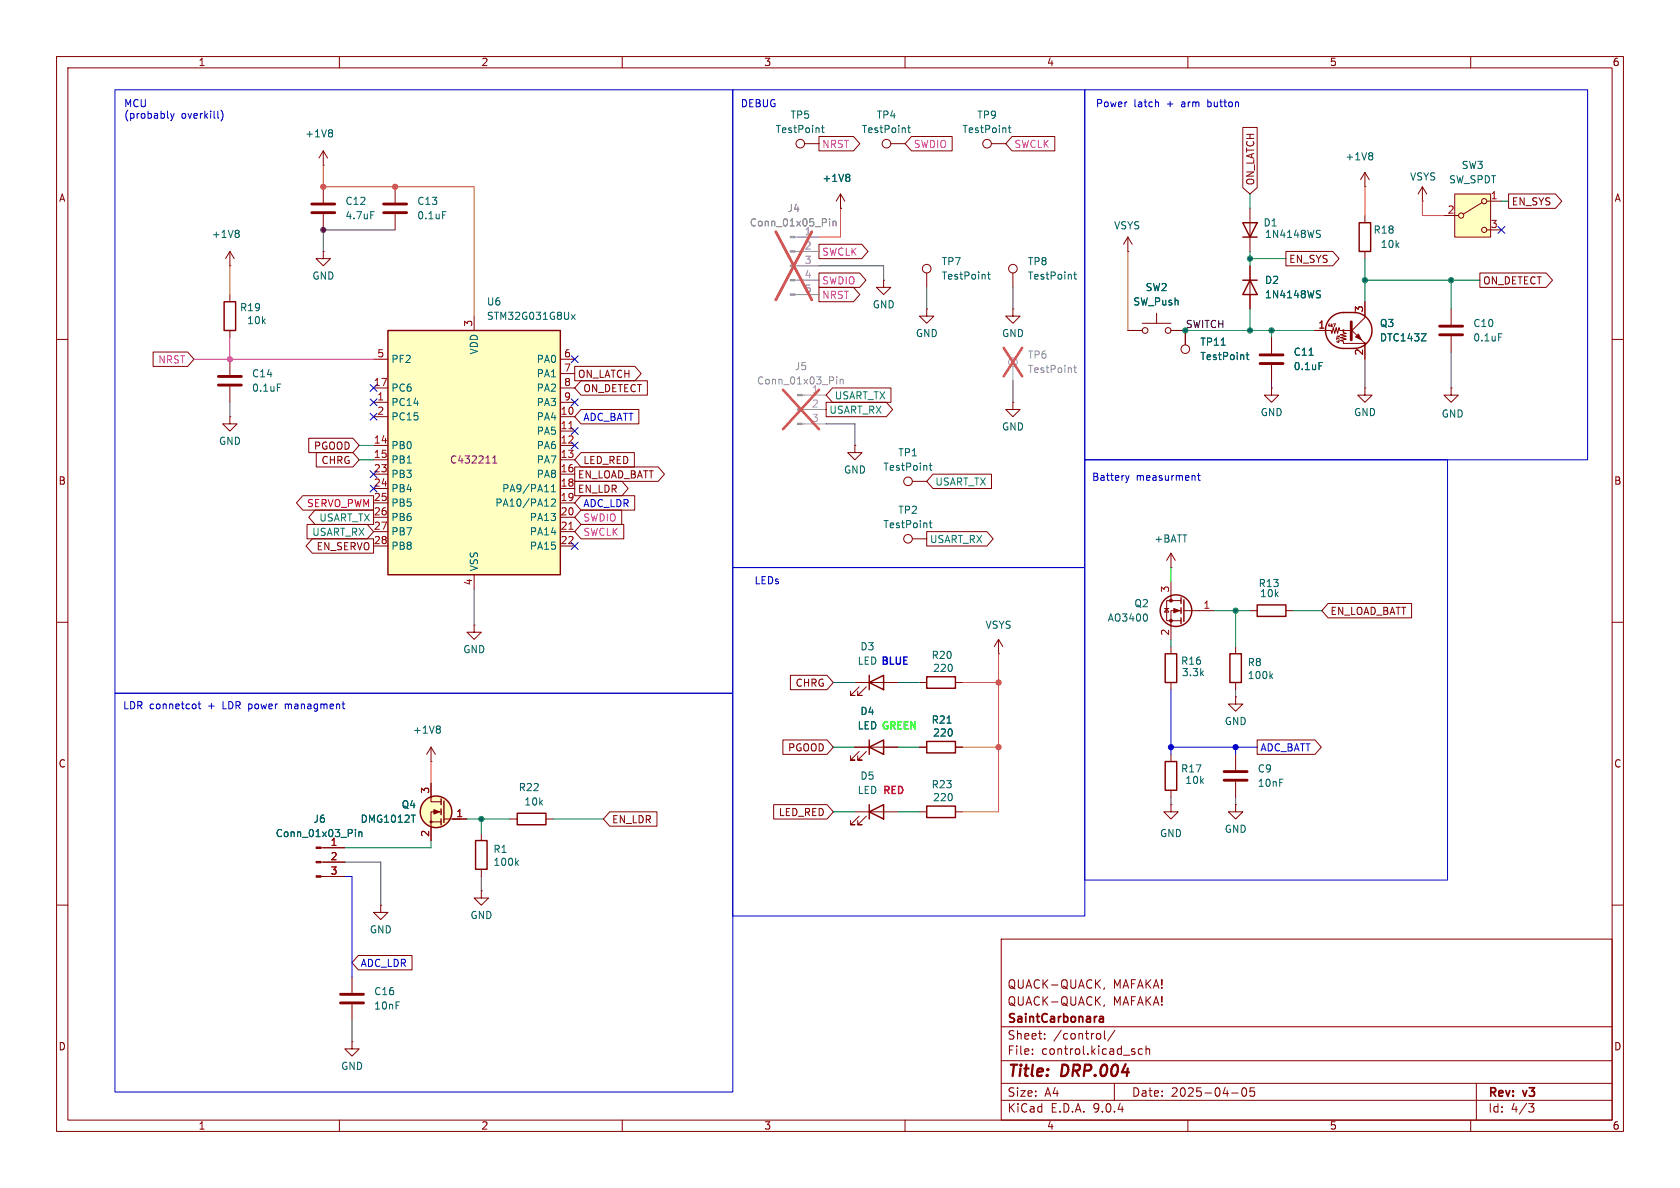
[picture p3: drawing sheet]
<svg xmlns="http://www.w3.org/2000/svg" width="297mm" height="210mm" viewBox="0 0 297 210" stroke-linecap="round" stroke-linejoin="round" font-family="sans-serif">
<g fill="none" stroke="#840000" stroke-width=".18">
<path d="M10 10h277v190h-277zM12 12h273v186h-273zM60 10v2M110 10v2M160 10v2M210 10v2M260 10v2M57.1 33v2.8M57.1 37.8v2.8M69.8 33v2.8M69.8 37.8v2.8M142.2 25.4h2.6"/>
<path d="M148.6 36.8h.1M148.6 34.3l-.8 1.3M148.6 34.3l.8 1.3M148.6 34.3v2.5M157.5 25.4h2.5M175.3 25.4h2.5M221 36.8v7.7M241.3 33h.1M241.3 30.5l.8 1.3M241.3 30.5l-.8 1.3M241.3 30.5v2.5M241.3 38.1v1.3"/>
<path d="M251.5 35.6h.1M251.5 33l.7 1.3M251.5 33l-.8 1.3M251.5 33v2.6M40.6 47h.1M40.6 44.5l-.7 1.2M40.6 44.5l.8 1.2M40.6 44.5v2.5M40.6 52.1v1.2M40.6 58.4v1.3M57.1 44.5v1.2h-1.2l1.2 1.3 1.3-1.3h-1.3M57.1 44.5h.1"/>
<path d="M156.2 49.5v1.3h-1.3l1.3 1.3 1.3-1.3h-1.3M156.2 49.5h.1M163.8 54.6v1.3h-1.2l1.2 1.3 1.3-1.3h-1.3M163.8 54.6h.1M163.8 48.3v2.5M179.1 54.6v1.3h-1.3l1.3 1.3 1.2-1.3h-1.2M179.1 54.6h.1M179.1 48.3v2.5M199.4 44.5h.1M199.4 41.9l.8 1.3M199.4 41.9l-.8 1.3M199.4 41.9v2.6"/>
<path d="M199.4 58.4h2.5M201.9 57.2h5.1M204.5 55.4v1.8M207 58.4h2.5v2.6M221 47v7.6M224.8 59.7v2.8M232.4 58.4h2.9l.2 .5 .2-1 .3 1 .2-1 .3 1 .2-1 .2 .5h1.9M235 57.2l-.1 .4M235.4 57.3v.5M235.7 57.3h.4l-.2 .5M236.3 59.5h.5M236.5 59.4l.2 .1"/>
<path d="M236.8 60l-.5-.3v.4M236.8 59.4l-.2 .1M238.8 58.2l2.5 2.5h-3.8v-.4l-.5-.1 1-.3-1-.2 1-.3-1-.2 1-.3-.5-.1v-.4M241.3 44.5v1.2M241.3 53.3v2.8l-2.5 2.6M10 60h2M40.6 73.7v1.2h-1.2l1.2 1.3 1.3-1.3h-1.3M40.6 73.7h.1M40.6 63.5v2.8M40.6 68.3v2.8M151.1 78.7v1.3h-1.2l1.2 1.3 1.3-1.3h-1.3M151.1 78.7h.1"/>
<path d="M179.1 71.1v1.3h-1.3l1.3 1.3 1.2-1.3h-1.2M179.1 71.1h.1M224.8 68.6v1.3h-1.3l1.3 1.2 1.3-1.2h-1.3M224.8 68.6h.1M224.8 64.5v2.8M236.3 60.4l.4 .1M241.3 68.6v1.3h-1.3l1.3 1.2 1.3-1.2h-1.3M241.3 68.6h.1M241.3 61v2.5M285 60h2M161.3 95.3h2.5M161.3 85.1h2.5"/>
<path d="M207 97.8l-.8 1.3M207 97.8l.8 1.3M207 97.8v2.5M10 110h2M83.8 110.5v1.3h-1.3l1.3 1.2 1.3-1.2h-1.3M83.8 110.5h.1M176.5 115.6h.1M176.5 113l-.7 1.3M176.5 113l.8 1.3M176.5 113v2.6M205.9 107.6h.7M206.2 107.6l.4 .6h-.7z"/>
<path d="M207 100.3h.1M207 102.9v3.3M207 114.3v1.3M208.8 106.2h-2.6v3.5h2.6M208.8 108h-1.8v5M209.3 108h5.3M218.4 114.3v1.3M221 108h1.2M227.3 108h1.3M285 110h2M76.2 134.6h.1M76.2 132.1l-.8 1.3"/>
<path d="M76.2 132.1l.8 1.3M76.2 132.1v2.5M76.2 138.4v3.3h1.8M151.1 132.1h7.6M151.1 120.7h7.6M151.9 132.8l-1.5 1.6h.7h-.7v-.8M151.9 121.4l-1.5 1.5h.7h-.7v-.7M153.2 132.8l-1.6 1.6h.8h-.8v-.8M153.2 121.4l-1.6 1.5h.8h-.8v-.7M162.6 132.1h1.2M162.6 120.7h1.2M168.9 132.1h1.3"/>
<path d="M168.9 120.7h1.3M207 120.7v1.2M218.4 123.2v1.3h-1.2l1.2 1.2 1.3-1.2h-1.3M218.4 123.2h.1M218.4 120.7v1.2M218.4 133.4v2.7M218.4 138.2v2.8M56.7 149.9h4.3M56.7 152.4h4.3M56.7 154.9h4.3M76.2 145.3h1.8M78 143.5h-1.8v5.1"/>
<path d="M78.5 144.8h4M85.1 157.5v1.3h-1.3l1.3 1.2 1.3-1.2h-1.3M85.1 157.5h.1M85.1 147.3v1.3M85.1 153.7v1.2M90.2 144.8h1.2M96.5 144.8h1.3M151.1 143.5h7.6M151.9 144.3l-1.5 1.5h.7h-.7v-.8M153.2 144.3l-1.6 1.5h.8h-.8v-.8M162.6 143.5h1.2M168.9 143.5h1.3"/>
<path d="M207 142.2v1.3h-1.3l1.3 1.3 1.3-1.3h-1.3M207 142.2h.1M218.4 142.2v1.3h-1.2l1.2 1.3 1.3-1.3h-1.3M218.4 142.2h.1M10 160h2M62.2 172.7v2.8M62.2 177.5v2.8M67.3 160v1.3h-1.3l1.3 1.3 1.3-1.3h-1.3M67.3 160h.1M177 166h108v32h-108zM195.2 174.6l-.1 .3M195.2 177.6l-.1 .3"/>
<path d="M285 160h2M60 198v2M62.2 184.2v1.2h-1.2l1.2 1.3 1.3-1.3h-1.3M62.2 184.2h.1M110 198v2M160 198v2M177 194.5h108M177 191.5h108M177 187.5h108M177 181.5h108M182.5 186.3v.1M182.5 185.5v.1"/>
<path d="M184.7 183.6v.1M184.7 182.8v.1M194.3 182.7l.3 .3v.4l-.3 .3M195.2 182.2v1.3l.3 .2M197 191.5v3M197.1 182.1l-1.3 2M202 185.5l-.5-.1-.3 .3v.4l.2 .2h.6M202.6 185.5l.2-.1 .4 .1v.9M202.6 184.9v1.5M210 198v2M217.7 193.2h1.2M219.7 192.4l.2-.1a.81 .81 0 0 1 .6 .6 .81 .81 0 0 1-.3 .8l-.2 .1a.81 .81 0 0 1-.3-1.4z"/>
<path d="M221.7 192.3h-.7v.7l.2-.1h.5l.1 .3-.1 .5-.2 .1-.5-.1M260 198v2M261 191.5v6.5M270.2 195.1h1l-.5 .6 .4 .1 .1 .5-.3 .3h-.4"/>
<circle cx="141.5" cy="25.4" r=".76"/>
<circle cx="156.7" cy="25.4" r=".76"/>
<circle cx="174.5" cy="25.4" r=".76"/>
<circle cx="163.8" cy="47.5" r=".76"/>
<circle cx="179.1" cy="47.5" r=".76"/>
<circle cx="202.4" cy="58.4" r=".51"/>
<circle cx="206.5" cy="58.4" r=".51"/>
<circle cx="237.5" cy="58.4" r=".13"/>
<circle cx="209.5" cy="61.7" r=".76"/>
<circle cx="241.3" cy="60.7" r=".13"/>
<circle cx="160.5" cy="95.2" r=".76"/>
<circle cx="160.5" cy="85.1" r=".76"/>
</g>
<path d="M194.4 179.8h.6l.1 .9M195.1 180l-.5 .1a.29 .29 0 0 0-.3 .3 .29 .29 0 0 0 .3 .3l.5-.1" fill="none" stroke="#840000" stroke-width=".3"/>
<g fill="none" stroke="#006464" stroke-width=".18">
<path d="M65.5 37.4h.7M78.2 37.4h.7M145.2 22.6h.5M145.4 22.2v1.1l.3 .1M150 30.8l.2 .2-.2 .3 .2 .3v.2l-.2 .3M160.5 22.6h.5M160.6 22.2v1.1l.4 .1M178.2 22.6h.5M178.4 22.2v1.1l.3 .1M242.5 27l.2 .2-.2 .3 .2 .3v.2l-.2 .3M42 40.7l.3 .3-.3 .3 .3 .2v.2l-.3 .3M174.6 48.5h.5"/>
<path d="M174.8 48.1v1.1l.3 .1M189.8 48.5h.5M190 48.1v1.1l.3 .1M232.9 41.3l.4 .1 .1 .3-.2 .3h-.3M232.9 52l.4 .1 .1 .3-.2 .2h-.3M232.9 40.7l.5 .1M232.9 51.4h.5M251.3 59h.8l-.8 1.3h.8M49 67.9h.6M215.9 61h.7M220.3 62.7h.5M220.5 62.3v1.1l.3 .2"/>
<path d="M231.4 62.8h.8M233.2 64.1h.6M164.3 92.4h.5M164.3 82.3h.5M164.5 81.9v1l.3 .2M164.5 92v1.1l.3 .2M202.7 108.7l.1 .3-.1 .7M224.6 119.5l.4 .5M225 119.1l-.5 .5M77.6 128.3l.2 .3-.2 .3 .2 .2v.3l-.2 .2M167.4 127.8h.8M62.8 146.6v.2"/>
<path d="M62.8 147.1v.8M63.4 147.1v.8M63.4 147.2l.2-.1h.3l.1 .8M72.7 144.1h.7M91.3 152.5l.3 .5M91.6 152.1l-.4 .5"/>
</g>
<g fill="none" stroke="#840000" stroke-width=".25">
<path d="M219.7 39.4h2.5l-1.2 2.5zM240.3 39.4h2v5.1h-2zM39.6 53.3h2.1v5.1h-2.1zM219.7 41.9h2.5M219.7 49.5h2.5M221 49.5l1.2 2.6h-2.5zM235.2 56.2a3.2 3.2 0 0 1 2.3-1h1.9a3.2 3.2 0 0 1 3.2 3.2 3.2 3.2 0 0 1-3.2 3.2h-1.9a3.2 3.2 0 0 1-2.9-2 3.2 3.2 0 0 1 .6-3.4zM153.7 119.4v2.5M163.8 119.6h5.1v2.1h-5.1zM206 115.6h2v5.1h-2zM208.8 105.7v1M208.8 107.4v1.1"/>
<path d="M208.8 109.2v1M209.3 106v3.9M217.4 115.6h2.1v5.1h-2.1zM222.2 106.9h5.1v2.1h-5.1zM153.7 132.1l2.5-1.3v2.6zM153.7 120.7l2.5-1.3v2.5zM153.7 130.8v2.6M163.8 131.1h5.1v2h-5.1zM78 141.2v1M78 143v1M78 144.8v1M78.5 141.6v3.8"/>
<path d="M84.1 148.6h2v5.1h-2zM91.4 143.8h5.1v2h-5.1zM153.7 143.5l2.5-1.3v2.6zM153.7 142.2v2.6M163.8 142.5h5.1v2h-5.1z"/>
<circle cx="207.9" cy="107.9" r="2.79"/>
<circle cx="77.1" cy="143.5" r="2.79"/>
</g>
<g fill="#a1a1a1" stroke="#a1a1a1" stroke-width=".18">
<path d="M141 69.7h.8v.3h-.8z"/>
<path d="M141 72.3h.8v.2h-.8z"/>
<path d="M141 74.8h.8v.3h-.8z"/>
<path d="M139.7 41.8h.9v.2h-.9z"/>
<path d="M139.7 44.3h.9v.3h-.9z"/>
<path d="M139.7 46.9h.9v.2h-.9z"/>
<path d="M139.7 49.4h.9v.3h-.9z"/>
<path d="M139.7 51.9h.9v.3h-.9z"/>
</g>
<g fill="none" stroke="#a1a1a1" stroke-width=".18">
<path d="M140.6 41.9h4.2M140.6 44.5h4.2M140.6 47h4.2M140.6 49.5h4.2M140.6 52.1h4.2M141.8 69.9h4.2M141.8 72.4h4.2M141.8 74.9h4.2M179.1 64.8v2.5"/>
<circle cx="179.1" cy="64" r=".76"/>
</g>
<path d="M146.7 38.7v.1M146.7 39.1v.8M147.3 39.1v.8M147.3 39.2l.1-.1 .3 .1 .1 .7M147.9 66.6v.1M147.9 67v.9M148.5 67v.9M148.5 67.2l.2-.2 .3 .1 .1 .8M189.8 65h.5M190 64.6v1.1l.3 .2" fill="none" stroke="#989898" stroke-width=".18"/>
<path d="M137.2 41l6.3 12M143.5 41l-6.3 12M138.4 68.9l6.4 7M144.8 68.9l-6.4 7M177.4 61.5l3.3 5M180.7 61.5l-3.3 5" fill="none" stroke="#e65255" stroke-width=".46"/>
<g fill="#840000" stroke="#840000" stroke-width=".18">
<path d="M207.5 107.6l1 .4-1 .3z"/>
<path d="M76.7 143.1l1 .4-1 .4z"/>
<path d="M55.9 149.7h.8v.3h-.8z"/>
<path d="M55.9 152.3h.8v.2h-.8z"/>
<path d="M55.9 154.8h.8v.3h-.8z"/>
<path d="M239.6 59.6l.6-.5 .5 1z"/>
<circle cx="207" cy="106.2" r=".25"/>
<circle cx="207" cy="109.7" r=".25"/>
<circle cx="76.2" cy="145.3" r=".18"/>
</g>
<circle cx="77.1" cy="143.5" r="2.79" fill="#ffffc2" stroke="#ffffc2" stroke-width=".18"/>
<path d="M55.1 36.1h4.1M55.1 37.6h4.1M67.8 36.1h4.1M67.8 37.6h4.1M38.6 66.5h4.1M38.6 68.1h4.1M222.8 62.7h4M222.8 64.3h4M216.4 136.4h4.1M216.4 137.9h4.1M60.2 175.8h4.1M60.2 177.3h4.1" fill="none" stroke="#840000" stroke-width=".51"/>
<path d="M238.9 56.9v3.2z" fill="#840000" stroke="#840000" stroke-width=".51"/>
<path d="M257.2 34.3h6.3v7.6h-6.3z" fill="#ffffc2"/>
<g fill="none" stroke="#840000" stroke-width=".18">
<path d="M57.1 29.2h.1M57.1 26.7l-.7 1.2M57.1 26.7l.8 1.2M57.1 26.7v2.5M255.3 38.1h2.5M257.2 34.3h6.3v7.6h-6.3zM262 35.8l-3.3 2M262.9 35.6h2.5M256.5 54.6v2.8M256.5 59.4v2.8M262.9 40.6h2.5M256.5 68.6v1.3h-1.2l1.2 1.2 1.3-1.2h-1.3"/>
<path d="M256.5 68.6h.1M207 133.4v1.2M207 139.7v1.3"/>
<circle cx="258.3" cy="38.1" r=".46"/>
<circle cx="262.4" cy="35.6" r=".46"/>
<circle cx="262.4" cy="40.6" r=".46"/>
</g>
<path d="M254.5 57.7h4.1M254.5 59.2h4.1" fill="none" stroke="#840000" stroke-width=".51"/>
<path d="M58.6 22.9l.2 .3-.2 .3 .2 .2v.3l-.2 .2M264.9 59h.6" fill="none" stroke="#006464" stroke-width=".18"/>
<path d="M206 134.6h2v5.1h-2z" fill="none" stroke="#840000" stroke-width=".25"/>
<path d="M68.6 58.4h30.5v43.2h-30.5z" fill="#ffffc2"/>
<path d="M68.6 58.4h30.5v43.2h-30.5z" fill="none" stroke="#840000" stroke-width=".25"/>
<g fill="none" stroke="#840000" stroke-width=".18">
<path d="M144.8 24.1h6.1l1.1 1.3-1.1 1.3h-6.1zM148.6 36.8h.1M161.1 24.1h7.2v2.6h-7.2l-1.1-1.3zM178.9 24.1h7.6v2.6h-7.6l-1.1-1.3zM219.7 22.5h2.6v10.7l-1.3 1.1-1.3-1.1zM266.7 34.3h8.3l1.1 1.3-1.1 1.2h-8.3zM83.8 55.9v2.5M144.8 43.2h7.5l1.2 1.3-1.2 1.2h-7.5zM144.8 48.3h7.2l1.1 1.2-1.1 1.3h-7.2zM144.8 50.8h6.1l1.1 1.3-1.1 1.2h-6.1zM199.4 58.4h2.5M207 58.4h2.5v2.6"/>
<path d="M221 47v2.5M221 52.1v2.5M224.8 59.7v2.8M227.3 44.4h8.3l1.1 1.3-1.1 1.3h-8.3zM232.4 58.4h2.5M241.3 53.3v2.6M261.6 48.3h11.8l1.1 1.2-1.1 1.3h-11.8zM27.1 62.2h6.1l1.1 1.3-1.1 1.3h-6.1zM54.6 77.5h7.8l1.1 1.2-1.1 1.3h-7.8zM66 63.5h2.6M66 68.6h2.6M66 71.1h2.6"/>
<path d="M66 73.7h2.6M66 78.7h2.6M99.1 63.5h2.5M99.1 68.6h2.5M99.1 71.1h2.5M99.1 73.7h2.5M99.1 78.7h2.5M99.1 66h2.5M99.1 76.2h2.5M101.6 64.8h10.6l1.2 1.2-1.2 1.3h-10.6zM102.7 67.3h11.7v2.6h-11.7l-1.1-1.3zM102.7 72.4h10.2v2.5h-10.2l-1.1-1.2z"/>
<path d="M146 71.1h10.7l1.1 1.3-1.1 1.3h-10.7zM147.2 68.6h10.3v2.5h-10.3l-1.2-1.2zM224.8 64.5v2.8M241.3 61v2.5M53.5 87.6h12.5v2.6h-12.5l-1.1-1.3zM54.3 92.7h10.6l1.1 1.3-1.1 1.3h-10.6zM55.2 95.2h10.8v2.6h-10.8l-1.1-1.3zM55.7 90.2h10.3v2.5h-10.3l-1.1-1.3zM55.9 80h6.5l1.1 1.3-1.1 1.3h-6.5zM66 81.3h2.6M66 83.8h2.6M66 86.4h2.6"/>
<path d="M66 88.9h2.6M66 91.4h2.6M66 94h2.6M66 96.5h2.6M99.1 81.3h2.5M99.1 83.8h2.5M99.1 86.4h2.5M99.1 88.9h2.5M99.1 91.4h2.5M99.1 94h2.5M99.1 96.5h2.5M101.6 82.5h14.8l1.1 1.3-1.1 1.3h-14.8z"/>
<path d="M101.6 85.1h8.3l1.2 1.3-1.2 1.2h-8.3zM102.7 90.2h7.2v2.5h-7.2l-1.1-1.3zM102.7 92.7h7.6v2.6h-7.6l-1.1-1.3zM102.7 80h9.4v2.6h-9.4l-1.1-1.3zM102.7 87.6h9.5v2.6h-9.5l-1.1-1.3zM163.8 94h10.7l1.1 1.3-1.1 1.2h-10.7zM164.9 83.8h10.4v2.6h-10.4l-1.1-1.3zM83.8 101.6v2.5M139.7 119.4h6.5l1.1 1.3-1.1 1.2h-6.5zM234.8 106.7h14.8v2.5h-14.8l-1.1-1.2zM76.2 138.4v2.6M138.4 130.8h7.8l1.1 1.3-1.1 1.3h-7.8z"/>
<path d="M151.1 132.1h2.6M156.2 132.1h2.5M162.6 132.1h1.2M168.9 132.1h1.3M222.2 130.8h10.3l1.1 1.3-1.1 1.3h-10.3zM57.1 149.9h3.9M57.1 152.4h3.9M57.1 154.9h3.9M76.2 146.1v2.5M80 144.8h2.5M107.8 143.5h8.3v2.6h-8.3l-1.1-1.3zM136.8 142.2h9.4l1.1 1.3-1.1 1.3h-9.4z"/>
<path d="M63.3 168.9h9.5v2.6h-9.5l-1.1-1.3z"/>
</g>
<path d="M100.6 75.8h.7M100.6 93.6h.7" fill="none" stroke="#a90000" stroke-width=".18"/>
<g fill="none" stroke="#006464" stroke-width=".18">
<path d="M150 30.8l.2 .2-.2 .3 .2 .3v.2l-.2 .3M101 55.6l.7 .9M101.7 55.6l-.7 .9M232.9 52l.4 .1 .1 .3-.2 .2h-.3M232.9 51.4h.5M251.3 59h.8l-.8 1.3h.8M215.9 61h.7M220.3 62.7h.5M220.5 62.3v1.1l.3 .2M231.4 62.8h.8M233.2 64.1h.6M97.5 86.9h.7"/>
<path d="M97.5 86l.3-.3v1.2M97.5 88.3l.5-.1 .2 .4-.8 .9h.8M167.4 127.8h.8M62.8 146.6v.2M62.8 147.1v.8M63.4 147.1v.8M63.4 147.2l.2-.1h.3l.1 .8M72.7 144.1h.7"/>
</g>
<path d="M87.1 81.9h.7M87.1 81l.4-.4v1.3" fill="none" stroke="#840084" stroke-width=".18"/>
<path d="M40.6 59.7v3.8M34.3 63.5h31.7" fill="none" stroke="#f0f" stroke-width=".18"/>
<path d="M57.1 29.2v3.8h26.7v22.9M148.6 36.8v5.1h-3.8M241.3 33v5.1M251.5 35.6v2.5h3.8M40.6 47v5.1M199.4 44.5v13.9M176.5 115.6v27.9h-6.3M76.2 134.6v3.8M170.2 132.1h6.3M170.2 120.7h6.3" fill="none" stroke="#ff6302" stroke-width=".18"/>
<g fill="none" stroke="#009600" stroke-width=".18">
<path d="M221 34.3v2.5M265.4 35.6h1.3M209.5 58.4h22.9M221 44.5v2.5M221 54.6v3.8M221 45.7h6.3M224.8 58.4v1.3M241.3 49.5h20.3M241.3 45.7v7.6M256.5 49.5v5.1M63.5 78.7h2.5M63.5 81.3h2.5"/>
<path d="M207 113v1.3M214.6 108h6.4M218.4 108v6.3M228.6 108h5.1M147.3 120.7h3.8M147.3 132.1h3.8M158.7 120.7h3.9M158.7 132.1h3.9M76.2 148.6v1.3h-15.2M82.5 144.8h7.7M85.1 144.8v2.5M97.8 144.8h8.9"/>
<path d="M147.3 143.5h3.8M158.7 143.5h3.9"/>
</g>
<g fill="none" stroke="#484848" stroke-width=".18">
<path d="M69.8 40.6h-12.7v3.9M144.8 47h11.4v2.5M163.8 50.8v3.8M179.1 50.8v3.8M40.6 71.1v2.6M146 74.9h5.1v3.8M179.1 67.3v3.8M224.8 67.3v1.3M241.3 63.5v5.1M256.5 62.2v6.4M83.8 104.1v6.4M218.4 121.9v1.3"/>
<path d="M61 152.4h6.3v7.6M85.1 154.9v2.6M207 141v1.2M218.4 141v1.2M62.2 180.3v3.9"/>
</g>
<path d="M207 121.9v11.5M207 132.1h15.2M218.4 132.1v1.3M61 154.9h1.2v17.8" fill="none" stroke="#00f" stroke-width=".18"/>
<path d="M207 100.3v2.6" fill="none" stroke="#0f0" stroke-width=".18"/>
<g fill="none" stroke="#000084" stroke-width=".18">
<path d="M264.8 40l1.2 1.2M266 40l-1.2 1.2M65.4 73.1l1.2 1.2M65.4 68l1.2 1.2M65.4 70.5l1.2 1.2M66.6 73.1l-1.2 1.2M66.6 68l-1.2 1.2M66.6 70.5l-1.2 1.2M101 62.9l1.2 1.2M101 75.6l1.2 1.2M101 70.5l1.2 1.2M101 78.1l1.2 1.2"/>
<path d="M102.2 62.9l-1.2 1.2M102.2 75.6l-1.2 1.2M102.2 70.5l-1.2 1.2M102.2 78.1l-1.2 1.2M65.4 85.8l1.2 1.2M65.4 83.2l1.2 1.2M66.6 85.8l-1.2 1.2M66.6 83.2l-1.2 1.2M101 95.9l1.2 1.2M102.2 95.9l-1.2 1.2"/>
</g>
<g fill="none" stroke="#0000c2" stroke-width=".18">
<path d="M20.3 15.9h109.2v106.7h-109.2zM39.1 19.5a1.46 1.46 0 0 1 0 1.9M129.5 15.9h62.3v84.4h-62.3zM191.8 15.9h88.9v65.4h-88.9zM204.6 18l.2 .2v.7M30.2 20.1l.3 .8M30.5 20.9l-.3 .4M30.8 20.1l-.3 .8M38.6 20.8l.1 .1M191.8 81.3h64.1v74.3h-64.1zM199 84.1l.3 .8M199.3 84.9l-.2 .4"/>
<path d="M199.6 84.1l-.3 .8M211.2 84.1l.1 .8M211.7 84.1h.5M211.9 83.6v1.1l.3 .2M129.5 100.3h62.3v61.6h-62.3zM20.3 122.6h109.2v70.4h-109.2zM35 124.5h.5M35.2 124v1.1l.3 .2M50.4 124.5v.8M50.6 124.5l-.2 .1"/>
</g>
<path d="M146.7 38.7v.1M146.7 39.1v.8M147.3 39.1v.8M147.3 39.2l.1-.1 .3 .1 .1 .7" fill="none" stroke="#989898" stroke-width=".18"/>
<path d="M141 41.9h3.8M141 44.5h3.8M141 47h3.8M141 49.5h3.8M141 52.1h3.8" fill="none" stroke="#a1a1a1" stroke-width=".18"/>
<path d="M137.2 41l6.3 12M143.5 41l-6.3 12" fill="none" stroke="#e65255" stroke-width=".46"/>
<g fill="#ff6302" stroke="#ff6302" stroke-width=".18">
<circle cx="69.8" cy="33" r=".46"/>
<circle cx="176.5" cy="120.7" r=".46"/>
<circle cx="176.5" cy="132.1" r=".46"/>
<circle cx="57.1" cy="33" r=".46"/>
</g>
<g fill="#009600" stroke="#009600" stroke-width=".18">
<circle cx="256.5" cy="49.5" r=".46"/>
<circle cx="221" cy="45.7" r=".46"/>
<circle cx="85.1" cy="144.8" r=".46"/>
<circle cx="218.4" cy="108" r=".46"/>
<circle cx="224.8" cy="58.4" r=".46"/>
<circle cx="209.5" cy="58.4" r=".46"/>
<circle cx="221" cy="58.4" r=".46"/>
<circle cx="241.3" cy="49.5" r=".46"/>
</g>
<circle cx="40.6" cy="63.5" r=".46" fill="#f0f" stroke="#f0f" stroke-width=".18"/>
<g fill="#00f" stroke="#00f" stroke-width=".18">
<circle cx="207" cy="132.1" r=".46"/>
<circle cx="218.4" cy="132.1" r=".46"/>
</g>
<circle cx="57.1" cy="40.6" r=".46" fill="#484848" stroke="#484848" stroke-width=".18"/>
<g font-size="2.8" fill="#840000">
<text x="178" y="190.9">Title:</text>
<text x="187.7" y="190.9">DRP.004</text>
</g>
<g font-size="2.1" fill="#840000">
<text x="178" y="178">QUACK-QUACK,</text>
<text x="178" y="175">QUACK-QUACK,</text>
<text x="196.7" y="178">MAFAKA!</text>
<text x="196.7" y="175">MAFAKA!</text>
<text x="178" y="184">Sheet:</text>
<text x="178" y="181.2">SaintCarbonara</text>
<text x="186.2" y="184">/control/</text>
<text x="178" y="186.7">File:</text>
<text x="184.1" y="186.7">control.kicad_sch</text>
<text x="178" y="196.9">KiCad</text>
<text x="178" y="194.1">Size:</text>
<text x="184.7" y="194.1">A4</text>
<text x="185.7" y="196.9">E.D.A.</text>
<text x="193.3" y="196.9">9.0.4</text>
<text x="200" y="194.1">Date:</text>
<text x="207" y="194.1">2025-04-05</text>
<text x="263" y="194.3">Rev:</text>
<text x="263" y="196.9">Id:</text>
<text x="267.1" y="196.9">4/3</text>
<text x="269.4" y="194.3">v3</text>
</g>
<g font-size="1.8" fill="#840000">
<text x="35" y="11.9">1</text>
<text x="85" y="11.9">2</text>
<text x="135" y="11.9">3</text>
<text x="185" y="11.9">4</text>
<text x="235" y="11.9">5</text>
<text x="285" y="11.9">6</text>
<text x="10.3" y="35.9">A</text>
<text x="221.9" y="32.9" transform="rotate(-90 221.9 32.9)">ON_LATCH</text>
<text x="285.3" y="35.9">A</text>
<text x="267.2" y="36.5">EN_SYS</text>
<text x="227.8" y="46.7">EN_SYS</text>
<text x="262.1" y="50.5">ON_DETECT</text>
<text x="102.1" y="67">ON_LATCH</text>
<text x="103" y="69.5">ON_DETECT</text>
<text x="55.4" y="79.7">PGOOD</text>
<text x="56.7" y="82.2">CHRG</text>
<text x="103" y="82.2">LED_RED</text>
<text x="10.3" y="85.9">B</text>
<text x="102.1" y="84.8">EN_LOAD_BATT</text>
<text x="102.1" y="87.3">EN_LDR</text>
<text x="285.3" y="85.9">B</text>
<text x="55.9" y="97.5">EN_SERVO</text>
<text x="235.1" y="108.9">EN_LOAD_BATT</text>
<text x="140.5" y="121.6">CHRG</text>
<text x="10.3" y="135.9">C</text>
<text x="139.2" y="133">PGOOD</text>
<text x="285.3" y="135.9">C</text>
<text x="108.1" y="145.7">EN_LDR</text>
<text x="137.6" y="144.5">LED_RED</text>
<text x="10.3" y="185.9">D</text>
<text x="285.3" y="185.9">D</text>
<text x="35" y="199.9">1</text>
<text x="85" y="199.9">2</text>
<text x="135" y="199.9">3</text>
<text x="185" y="199.9">4</text>
<text x="235" y="199.9">5</text>
<text x="285" y="199.9">6</text>
</g>
<g font-size="1.8" fill="#0000c2">
<text x="21.8" y="19.1">MCU</text>
<text x="21.8" y="21.2">(probably</text>
<text x="32" y="21.2">overkill)</text>
<text x="130.9" y="19.2">DEBUG</text>
<text x="193.6" y="19.2">Power</text>
<text x="200.4" y="19.2">latch</text>
<text x="206.4" y="19.2">+</text>
<text x="209.1" y="19.2">arm</text>
<text x="213.9" y="19.2">button</text>
<text x="193" y="85.2">Battery</text>
<text x="200.9" y="85.2">measurment</text>
<text x="133.3" y="103.5">LEDs</text>
<text x="21.7" y="125.6">LDR connetcot</text>
<text x="36.9" y="125.6">+</text>
<text x="39.6" y="125.6">LDR power</text>
<text x="51" y="125.6">managment</text>
</g>
<g font-size="1.8" fill="#006464">
<text x="137" y="23.7">TestPoint</text>
<text x="139.7" y="21.2">TP5</text>
<text x="152.3" y="23.7">TestPoint</text>
<text x="154.9" y="21.2">TP4</text>
<text x="170" y="23.7">TestPoint</text>
<text x="172.7" y="21.2">TP9</text>
<text x="53.9" y="24.5">+1V8</text>
<text x="237.8" y="28.5">+1V8</text>
<text x="145.3" y="32.4">+1V8</text>
<text x="249.2" y="32.1">VSYS</text>
<text x="256.1" y="32.6">SW_SPDT</text>
<text x="258.3" y="30.1">SW3</text>
<text x="61" y="36.4">C12</text>
<text x="61" y="39">4.7uF</text>
<text x="73.7" y="36.4">C13</text>
<text x="73.7" y="39">0.1uF</text>
<text x="196.9" y="40.7">VSYS</text>
<text x="223.3" y="40.2">D1</text>
<text x="242.7" y="41.5">R18</text>
<text x="37.3" y="42.3">+1V8</text>
<text x="166.4" y="47.1">TP7</text>
<text x="181.6" y="47.1">TP8</text>
<text x="223.5" y="42.3">1N4148WS</text>
<text x="244" y="44">10k</text>
<text x="55.1" y="49.6">GND</text>
<text x="166.4" y="49.6">TestPoint</text>
<text x="181.6" y="49.6">TestPoint</text>
<text x="202.4" y="51.7">SW2</text>
<text x="223.5" y="50.4">D2</text>
<text x="223.5" y="52.9">1N4148WS</text>
<text x="42.3" y="55.2">R19</text>
<text x="43.6" y="57.5">10k</text>
<text x="86" y="56.7">STM32G031G8Ux</text>
<text x="86" y="54.2">U6</text>
<text x="154.2" y="54.7">GND</text>
<text x="161.8" y="59.8">GND</text>
<text x="177" y="59.8">GND</text>
<text x="200.3" y="54.2">SW_Push</text>
<text x="243.8" y="58">Q3</text>
<text x="260.4" y="58">C10</text>
<text x="69.1" y="64.4">PF2</text>
<text x="84.7" y="62.8" transform="rotate(-90 84.7 62.8)">VDD</text>
<text x="94.8" y="64.4">PA0</text>
<text x="212.1" y="63.9">TestPoint</text>
<text x="212.1" y="61.3">TP11</text>
<text x="228.6" y="63.1">C11</text>
<text x="228.6" y="65.6">0.1uF</text>
<text x="243.8" y="60.6">DTC143Z</text>
<text x="260.4" y="60.6">0.1uF</text>
<text x="44.5" y="66.9">C14</text>
<text x="44.5" y="69.4">0.1uF</text>
<text x="69.1" y="69.4">PC6</text>
<text x="69.1" y="72">PC14</text>
<text x="94.8" y="66.9">PA1</text>
<text x="94.8" y="69.4">PA2</text>
<text x="94.8" y="72">PA3</text>
<text x="69.1" y="74.5">PC15</text>
<text x="94.8" y="74.5">PA4</text>
<text x="94.8" y="77.1">PA5</text>
<text x="177" y="76.3">GND</text>
<text x="222.8" y="73.8">GND</text>
<text x="239.3" y="73.8">GND</text>
<text x="254.8" y="74">GND</text>
<text x="38.6" y="78.8">GND</text>
<text x="69.1" y="79.6">PB0</text>
<text x="69.1" y="82.1">PB1</text>
<text x="94.8" y="79.6">PA6</text>
<text x="94.8" y="82.1">PA7</text>
<text x="149.1" y="83.9">GND</text>
<text x="156.1" y="83.4">TestPoint</text>
<text x="158.7" y="80.9">TP1</text>
<text x="69.1" y="84.7">PB3</text>
<text x="69.1" y="87.2">PB4</text>
<text x="69.1" y="89.8">PB5</text>
<text x="87.5" y="89.8">PA10/PA12</text>
<text x="88.7" y="87.2">PA9/PA11</text>
<text x="94.8" y="84.7">PA8</text>
<text x="69.1" y="92.3">PB6</text>
<text x="69.1" y="94.8">PB7</text>
<text x="93.6" y="92.3">PA13</text>
<text x="93.6" y="94.8">PA14</text>
<text x="156.1" y="93.6">TestPoint</text>
<text x="158.7" y="91">TP2</text>
<text x="69.1" y="97.4">PB8</text>
<text x="84.7" y="101.1" transform="rotate(-90 84.7 101.1)">VSS</text>
<text x="93.6" y="97.4">PA15</text>
<text x="204" y="96.1">+BATT</text>
<text x="200.4" y="107.5">Q2</text>
<text x="222.4" y="104">R13</text>
<text x="222.7" y="105.8">10k</text>
<text x="174.1" y="111.4">VSYS</text>
<text x="195.7" y="110.1">AO3400</text>
<text x="81.8" y="115.7">GND</text>
<text x="152" y="115.2">D3</text>
<text x="164.6" y="116.7">R20</text>
<text x="164.9" y="119">220</text>
<text x="208.7" y="117.7">R16</text>
<text x="208.8" y="119.7">3.3k</text>
<text x="220.5" y="118">R8</text>
<text x="220.5" y="120.2">100k</text>
<text x="72.9" y="129.9">+1V8</text>
<text x="152" y="126.6">D4</text>
<text x="164.6" y="128.1">R21</text>
<text x="164.9" y="130.4">220</text>
<text x="216.4" y="128.4">GND</text>
<text x="208.7" y="136.8">R17</text>
<text x="222.3" y="136.8">C9</text>
<text x="70.9" y="143.1">Q4</text>
<text x="91.6" y="140.1">R22</text>
<text x="92.6" y="142.6">10k</text>
<text x="152" y="138">D5</text>
<text x="164.6" y="139.5">R23</text>
<text x="164.9" y="141.8">220</text>
<text x="209.4" y="138.8">10k</text>
<text x="222.3" y="139.3">10nF</text>
<text x="48.6" y="148.2">Conn_01x03_Pin</text>
<text x="55.3" y="145.6">J6</text>
<text x="63.7" y="145.6">DMG1012T</text>
<text x="205" y="148.2">GND</text>
<text x="216.4" y="147.4">GND</text>
<text x="87.1" y="151">R1</text>
<text x="87.1" y="153.3">100k</text>
<text x="65.3" y="165.2">GND</text>
<text x="83.1" y="162.7">GND</text>
<text x="66" y="176.1">C16</text>
<text x="66" y="178.7">10nF</text>
<text x="60.2" y="189.3">GND</text>
</g>
<g font-size="1.8" fill="#f0f">
<text x="145.3" y="26.4">NRST</text>
<text x="161.4" y="26.4">SWDIO</text>
<text x="179.2" y="26.4">SWCLK</text>
<text x="145.3" y="45.4">SWCLK</text>
<text x="145.3" y="50.5">SWDIO</text>
<text x="145.3" y="53">NRST</text>
<text x="27.9" y="64.5">NRST</text>
<text x="103" y="92.4">SWDIO</text>
<text x="103" y="94.9">SWCLK</text>
</g>
<g font-size="1.8" fill="#a90000">
<text x="263.5" y="35.3">1</text>
<text x="255.8" y="37.8">2</text>
<text x="263.5" y="40.4">3</text>
<text x="83.6" y="57.9" transform="rotate(-90 83.6 57.9)">3</text>
<text x="233" y="58.2">1</text>
<text x="241" y="55.3" transform="rotate(-90 241 55.3)">3</text>
<text x="66.6" y="63.2">5</text>
<text x="99.6" y="63.2">6</text>
<text x="99.6" y="65.8">7</text>
<text x="241" y="62.9" transform="rotate(-90 241 62.9)">2</text>
<text x="66" y="68.3">17</text>
<text x="66.6" y="70.9">1</text>
<text x="99.6" y="68.3">8</text>
<text x="99.6" y="70.9">9</text>
<text x="66.6" y="73.4">2</text>
<text x="99" y="73.4">10</text>
<text x="99" y="75.9">11</text>
<text x="66" y="78.5">14</text>
<text x="66" y="81">15</text>
<text x="66" y="83.6">23</text>
<text x="99" y="78.5">12</text>
<text x="99" y="81">13</text>
<text x="99" y="83.6">16</text>
<text x="66" y="86.1">24</text>
<text x="66" y="88.6">25</text>
<text x="99" y="86.1">18</text>
<text x="99" y="88.6">19</text>
<text x="66" y="91.2">26</text>
<text x="66" y="93.7">27</text>
<text x="99" y="91.2">20</text>
<text x="99" y="93.7">21</text>
<text x="66" y="96.3">28</text>
<text x="99" y="96.3">22</text>
<text x="83.6" y="103.6" transform="rotate(-90 83.6 103.6)">4</text>
<text x="206.8" y="104.8" transform="rotate(-90 206.8 104.8)">3</text>
<text x="212.7" y="107.7">1</text>
<text x="206.8" y="112.5" transform="rotate(-90 206.8 112.5)">2</text>
<text x="75.9" y="140.4" transform="rotate(-90 75.9 140.4)">3</text>
<text x="58.3" y="149.6">1</text>
<text x="75.9" y="148" transform="rotate(-90 75.9 148)">2</text>
<text x="80.6" y="144.5">1</text>
<text x="58.3" y="152.1">2</text>
<text x="58.3" y="154.7">3</text>
</g>
<g font-size="1.8" fill="#989898">
<text x="132.5" y="40.2">Conn_01x05_Pin</text>
<text x="139.1" y="37.7">J4</text>
<text x="140.4" y="65.6">J5</text>
<text x="181.6" y="63.6">TP6</text>
<text x="133.7" y="68.2">Conn_01x03_Pin</text>
<text x="143.4" y="69.6">1</text>
<text x="181.6" y="66.1">TestPoint</text>
</g>
<g font-size="1.8" fill="#aaa">
<text x="142.2" y="41.7">1</text>
<text x="142.2" y="44.2">2</text>
<text x="142.2" y="46.7">3</text>
<text x="142.2" y="49.3">4</text>
<text x="142.2" y="51.8">5</text>
<text x="143.4" y="72.1">2</text>
<text x="143.4" y="74.7">3</text>
</g>
<text font-size="1.8" fill="#0f0f0f" x="209.5" y="58.1">SWITCH</text>
<g font-size="1.8" fill="#008484">
<text x="147.5" y="70.8">USART_TX</text>
<text x="146.5" y="73.3">USART_RX</text>
<text x="165.3" y="86">USART_TX</text>
<text x="55.1" y="94.9">USART_RX</text>
<text x="56.3" y="92.4">USART_TX</text>
<text x="164.3" y="96.2">USART_RX</text>
</g>
<g font-size="1.8" fill="#00f">
<text x="103" y="74.6">ADC_BATT</text>
<text x="103" y="89.9">ADC_LDR</text>
<text x="151.5" y="117.7">LED BLUE</text>
<text x="222.7" y="133">ADC_BATT</text>
<text x="63.7" y="171.1">ADC_LDR</text>
</g>
<text font-size="1.8" fill="#840084" x="79.5" y="82.1">C432211</text>
<g font-size="1.8" fill="#f00">
<text x="54.2" y="89.9">SERVO_PWM</text>
<text x="151.5" y="140.6">LED RED</text>
</g>
<text font-size="1.8" fill="#0f0" x="151.5" y="129.1">LED GREEN</text>
<g font-size=".7" fill="#840000">
<text x="234.6" y="58">4k7</text>
<text x="237.1" y="60.8" transform="rotate(-90 237.1 60.8)">47k</text>
</g>
</svg>
